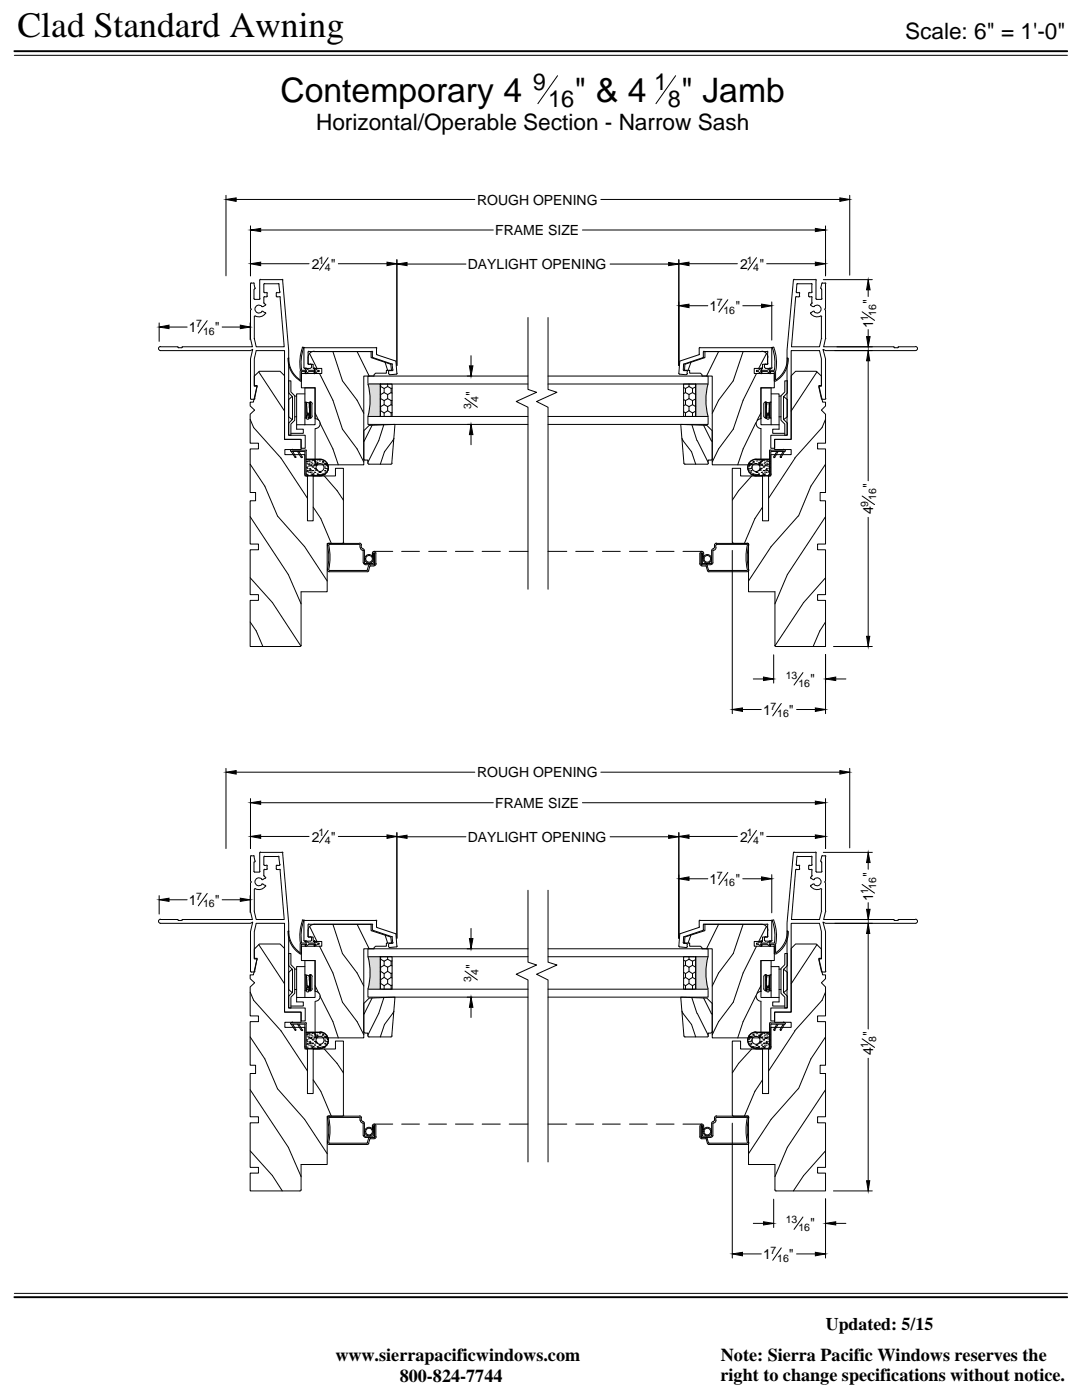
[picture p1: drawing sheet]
<svg xmlns="http://www.w3.org/2000/svg" width="216mm" height="279mm" viewBox="0 0 216 279" stroke-linecap="round" stroke-linejoin="round" font-family="sans-serif">
<!-- layer: DIM -->
<g fill="none" stroke="#000" stroke-width=".2">
<path d="M2.9 11h210.1M111.3 15.1l-4 5.6M134.8 15.1l-3.9 5.6M45.1 39v16M47.1 39.8h47.6M119.9 39.8h47.7M169.6 39v15.9M50 45.1v9.9M52 45.9h46.4M52 52.6h9.7M65.5 51.4l-1.7 2.5M67.5 52.6h9.7"/>
<path d="M79.2 51.8v21.2M81.2 52.7h11.8M116.2 45.9h46.5M121.7 52.7h11.7M135.5 51.8v21.2M137.5 52.6h9.6M145.2 59.8l-1.7 2.5M150.9 51.4l-1.7 2.5M153 52.6h9.7M164.3 55.8h9.8M164.7 45.1v9.9M173.2 57.8v1.4"/>
<path d="M31.8 64.4v3.7M33.7 65.3h3.6M41.3 64l-1.7 2.5M44.3 65.3h3.6M49.9 64.4v3.4M92.8 79.5l2.5 1.8M93.2 75h1M94 71v2M137.5 61h3.7M148.2 61h3.8M154 60.3v7.6M166.6 70h7.5"/>
<path d="M167 69.2h7.1M172 62.2l2.5 1.7M173.2 65.8v1.4M173.2 72v23.9M93.2 84.7h1M94 86.7v2.1M172 99l2.5 1.7M146.1 109.8v32.6M173.2 103.2v23.8M150.3 135.5h2M154.4 130.7v5.6M160.2 134.2l-1.8 2.5"/>
<path d="M164.7 130.6v11.8M166.3 129h7.8M166.8 135.5h2M45.1 153.3v16M47.1 154.1h47.6M50 159.4v9.9M119.9 154.1h47.7M148.2 141.6h3.7M155.9 140.4l-1.7 2.5M158.9 141.6h3.8M164.7 159.4v9.9M169.6 153.3v15.9"/>
<path d="M31.8 178.7v3.7M33.7 179.6h3.6M41.3 178.3l-1.7 2.5M44.3 179.6h3.6M49.9 178.7v3.4M52 160.2h46.4M52 166.9h9.7M65.5 165.7l-1.7 2.5M67.5 166.9h9.7M79.2 166.2v21.1M81.2 167h11.8M116.2 160.2h46.5"/>
<path d="M121.7 167h11.7M135.5 166.2v21.1M137.5 166.9h9.6M137.5 175.4h3.7M145.2 174.1l-1.7 2.5M148.2 175.4h3.8M150.9 165.7l-1.7 2.5M153 166.9h9.7M154 174.6v7.6M164.3 170.1h9.8M172 176.5l2.5 1.7M173.2 172.1v1.4"/>
<path d="M92.8 193.8l2.5 1.8M93.2 189.3h1M93.2 199h1M94 185.3v2M166.6 184.3h7.5M167 183.5h7.1M173.2 180.1v1.4M173.2 186.3v19.1M94 201v2.1M172 207.3l2.5 1.7M173.2 211.2v24.4M146.1 224.1v27"/>
<path d="M154.4 239.3v5.7M164.7 239.3v11.8M166.3 237.7h7.8M2.9 258.1h210.1M148.2 250.2h3.7M150.3 244.2h2M155.9 249l-1.7 2.5M158.9 250.2h3.8M160.2 242.9l-1.8 2.5M166.8 244.2h2"/>
</g>
<g fill="#000" stroke="#000" stroke-width=".2">
<path d="M45.1 39.8l2-.3v.7zM167.6 39.5l2 .3-2 .4zM50 45.9l2-.3v.6zM50 52.6l2-.3v.7zM77.2 52.3l2 .3-2 .4zM79.2 52.7l2-.3v.6zM133.4 52.4l2.1 .3-2.1 .3zM135.5 52.6l2-.3v.7zM162.7 45.6l2 .3-2 .3zM162.7 52.3l2 .3-2 .4zM173.2 55.8l.4 2h-.7zM31.8 65.3l1.9-.4v.7z"/>
<path d="M47.9 64.9l2 .4-2 .3zM93.7 73h.7l-.4 2zM135.5 61l2-.3v.7zM152 60.7l2 .3-2 .4zM173.2 70l.4 2h-.7zM172.9 67.2h.7l-.4 2zM94 84.7l.4 2h-.7zM152.3 135.1l2.1 .4-2.1 .3zM164.7 135.5l2.1-.4v.7zM172.9 127h.7l-.4 2zM45.1 154.1l2-.3v.7zM50 160.2l2-.3v.6z"/>
<path d="M146.1 141.6l2.1-.3v.7zM162.7 141.3l2 .3-2 .4zM162.7 159.9l2 .3-2 .3zM167.6 153.8l2 .3-2 .4zM31.8 179.6l1.9-.3v.6zM47.9 179.3l2 .3-2 .3zM50 166.9l2-.3v.7zM77.2 166.6l2 .3-2 .4zM79.2 167l2-.3v.6zM133.4 166.7l2.1 .3-2.1 .3zM135.5 166.9l2-.3v.7zM135.5 175.4l2-.4v.7z"/>
<path d="M152 175l2 .4-2 .3zM162.7 166.6l2 .3-2 .4zM173.2 170.1l.4 2h-.7zM93.7 187.3h.7l-.4 2zM173.2 184.3l.4 2h-.7zM172.9 181.5h.7l-.4 2zM94 199l.4 2h-.7zM172.9 235.6h.7l-.4 2.1zM146.1 250.2l2.1-.3v.7zM152.3 243.8l2.1 .4-2.1 .3zM162.7 249.9l2 .3-2 .4zM164.7 244.2l2.1-.4v.7z"/>
</g>
<!-- layer: PRODUCTS -->
<g fill="none" stroke="#000" stroke-width=".2">
<path d="M50.1 56.5h.5M50.1 56.4l-.1 .2v4.9l.2 .2-.2 .2v5.7M50.6 56.4l.1 .2M50.7 56.6l.2 .9M50.7 57.7v1.9l.1 .1M50.8 59.7h.9M50.9 57.5l-.1 .2M51.9 59.6l-.2 .1M52 55.8h4.3M52 55.7l-.2 .2v3.7M52.6 56.8v1.5l.2 .1M52.6 59.4v1"/>
<path d="M52.8 58.4h.4M52.8 56.6h2.7M52.8 56.6l-.2 .1M52.8 59.2l-.2 .1M53.2 58.3l.1 .2M53.3 58.5v.6M53.3 59.1l-.1 .1h-.4M55.1 58.5v.6M55.1 59.1l.2 .1h.5M55.3 58.3l-.2 .2M55.5 56.6l.2 .1M55.6 56.7l.2 1.6"/>
<path d="M55.8 59.2l.1 .1M55.9 58.2l-.1 .2h-.5M55.9 59.4l.8 9.8h-5.6l-.4-1.6M56.3 55.7l.2 .2M56.4 55.9l1.2 14v17h3.3v2.6h-.8v-1.8h-3.3v-17.7h-5.7l-.4 1.6v5.5h.4M158.3 55.9l-1.3 14v17h-3.2v2.6h.8v-1.8h3.3v-17.7h5.6l.4 1.6v5.5h-.4M158.4 55.8h4.3M158.5 55.7l-.2 .2M158.8 59.4l-.9 9.8h5.6l.4-1.6v-4.4M158.9 59.2h.5M158.9 58.2l.1 .2h.4M158.9 59.2l-.1 .1"/>
<path d="M159.1 56.6h2.8M159.2 56.6l-.2 .1-.1 1.6M159.4 58.3l.2 .2M159.5 58.5v.6M159.6 59.1l-.2 .1M161.4 59.1l.1 .1M161.4 58.5v.6M161.5 59.2h.4M161.5 58.4h.4M161.5 58.3l-.1 .2M161.9 56.6l.2 .1M161.9 59.2l.2 .1"/>
<path d="M162 56.8v1.5M162 59.4v1M162.1 58.3l-.2 .1M162.7 55.7l.2 .2M162.8 55.9v3.7l.2 .1h.8M163.8 57.5l.1 .2M163.9 57.7l.1 1.9M164 56.6l-.2 .9M164 59.6l-.1 .1M164.1 56.5h.5M164.1 56.4l-.1 .2M164.6 56.4l.2 .2"/>
<path d="M164.7 56.6v4.9l-.2 .2 .2 .2v5.7l-.4 1.6 14.1 .1M32 69.2l3.5 .1M32 69.1a.41 .41 0 0 0-.4 .5 .41 .41 0 0 0 .4 .4h18l.4-.3-.4 1.9v8M35.5 69.2l.2 .2M36.4 69.2l-.2 .2h-.6M50 67.5v.1M50 79.5l.1 .2M50 67.6l.4 1.6-14.1 .1M50.1 79.7h.6M50.7 63.2v4.4M50.7 67.5v.1M50.9 79.6l-.2 .1"/>
<path d="M51 63.1l-.3 .1M51.2 77l.1 .2M51.3 77.3l-.5 2.3M51.6 74.2l5.2 7.8M52.2 61.1l.3 .1M52.3 61.2a.79 .79 0 0 0-1.2-.1 .79 .79 0 0 0 0 1.2 .79 .79 0 0 0 1.2-.1M52.5 62.2l.4 .2M52.5 62.1l-.3 .1M52.6 60.4l.3 .4M52.9 61l-.4 .2M52.9 62.6a1.56 1.56 0 0 1-1.9 .5M53 62.4v.2"/>
<path d="M53 60.7v.2M57.6 76h.4v2.2l.8 .8v4.9l-.8 .7v2.3h-.4v-2.5l.8-.7v-4.5l-.8-.8zM57.6 71.5a5.2 5.2 0 0 0 2.3 4.3v-1.8M57.7 71.5l-.2-.1a4.9 4.9 0 0 0 2.5 4.6M58.3 79.1l-.7 .6v3.5l.7 .5M58.8 79.1h.4M60.1 73.9h1.1l-.4-.3 .2-.2 .6 .5h1.3l-.3-.3 .1-.2 .6 .5h.4v.3h-.4l-.6 .4-.1-.2 .3-.2h-1.3l-.6 .4-.2-.2 .4-.2h-1.1v1.9h-.2M60.3 69.3h.2l.1 .1M60.4 69.3l-.5 2-.1 1.3 .2 1.4M60.6 69.4l-.5 2.5 .1 1.9M60.6 69.5v3.9l.2 .1M60.8 69.4h14.2"/>
<path d="M60.8 73.5h1.1M60.8 69.3l-.2 .2M60.8 78.6h-1.6v7.1h1.3v.8h-2.5M60.8 77.4h2.1v7.4h-2.1zM61.5 72.5l.1 .2M61.5 71.4v1.3h1v.8h1.7v1h-4.1v2.9h2.8v6.2M61.5 70.3v2.3M61.6 70.2h12.6M61.6 72.7h.3M61.6 70.1l-.1 .2M61.8 70.6l1.5 2.9M62 72.6l.2 .3v.4"/>
<path d="M62.2 73.2l-.2 .3M62.7 70.2h11.3v1.2l4 1.3 .1 1.2h-1v.6h-2.2l-.3 .3v.2h-2v17.8h-9.3M62.7 70.1a1.24 1.24 0 0 0-1.2 1.2M63.8 74.5l2.6 5.4 1.9 5.8 3 3.9 1.3 2.6M66.4 70.2l1.9 5.8 3 3.9 1.3 2.6M71.3 70.2l2.4 4.8M74.2 70.1l.2 .2M74.3 71.2l.1 .2M74.3 70.3v.9M74.4 71.4l3.8 1.2M75 69.3l.2 .2M75.1 70.6l.1 .2"/>
<path d="M75.1 69.5v1.2M75.2 70.8l3.8 1.3 .2 2.4M75.9 76.6h2.3v6.5h-2.3zM75.9 78.7h.1M76 76.6v.5M76 78.7v.9M76 77.1l-.1 .1M76 79.6h-.1M76 77.1l.7 .4M76 79.6l.7 .3M76.7 77.5v.9M76.7 79.9v.9"/>
<path d="M76.7 78.4l-.7 .3M76.7 78.4l.7 .3M76.8 72.3l.6 1.6M77.4 76.6v.5M77.4 78.7v.9M77.4 77.1l-.7 .4M77.4 79.6l-.7 .3M77.4 77.1l.6 .4M77.4 79.6l.6 .3M77.5 74.2l.1 .4 .2 .1M77.7 74h.5M77.7 73.9l-.2 .2"/>
<path d="M78 77.5v.9M78 79.9v.9M78 78.4l-.6 .3M78 78.4l.2 .1M78.2 72.6l.1 .1M78.2 77.5h-.2M78.2 79.9h-.2M78.2 72.7l.2 1.1M78.4 73.8l-.1 .2M79.3 74.5l-.2 .2-1.4 .1M105.4 75h-32v1.6h32M105.4 63.4v14.3l1.7 .6-4.1 1.8 2.4 1.2v36.3"/>
<path d="M109.4 75h31.9v1.6h-31.9M109.4 63.4v14.3l1.7 .6-4 1.8 2.3 1.2v36.3M135.5 74.5l.1 .2 1.3 .1M136.4 76.6h2.4v6.5h-2.4zM136.4 72.7l-.1 1.2 .6 .1M136.4 77.3l.4 .2M136.4 79.7l.4 .2M136.5 72.6l-.1 .1M136.8 77.5v.9M136.8 79.9v.9M136.8 78.4l-.4 .1M136.8 78.4l.7 .3"/>
<path d="M137 73.9l.2 .2M137.1 74.2v.3M137.2 74.5l-.3 .2M137.5 76.6v.5M137.5 78.7v.9M137.5 77.1l-.7 .4M137.5 79.6l-.7 .3M137.5 77.1l.7 .4M137.5 79.6l.7 .3M137.9 72.3l-.6 1.6M138.2 77.5v.9M138.2 79.9v.9"/>
<path d="M138.2 78.4l-.7 .3M138.2 78.4l.6 .3M138.8 77.2l-.6 .3M138.8 79.6l-.6 .3M139.5 69.5v1.2M139.6 70.6l-.1 .2-3.9 1.3-.1 2.4M139.6 69.4h14.3M139.7 69.3l-.2 .2M140.3 71.4l-3.8 1.2M140.3 70.3v.9M140.4 71.2l-.1 .2M140.5 70.2h12.5"/>
<path d="M140.5 70.1l-.2 .2M143.4 70.2l-2.4 4.8M148.3 70.2l-2 5.8-2.9 3.9-1.3 2.6M150.9 74.5l-2.6 5.4-2 5.8-2.9 3.9-1.3 2.6M151.8 77.4h2.1v7.4h-2.1zM152 70.2h-11.3v1.2l-4 1.3-.1 1.2h1v.6h2.2l.3 .3v.2h2v17.8h9.3l.2-.1 .2-.3M152 70.1a1.24 1.24 0 0 1 1.2 1.2M152.5 73.2l.3 .3M152.7 72.7h.3M152.7 73.5h1.2M152.8 72.6l-.3 .3v.4M152.9 70.6l-1.5 2.9"/>
<path d="M153.1 70.1l.1 .2M153.2 71.4v1.3h-1v.8h-1.7v1h4v2.9h-2.7v6.2a.98 .98 0 0 0-.9 1 .98 .98 0 0 0 1 .9M153.2 70.3v2.3M153.2 72.5l-.1 .2M153.9 78.6h1.6v7.1h-1.3v.8h2.4M153.9 69.3l.2 .2M154 69.5v3.9M154.1 73.4l-.2 .1M154.1 69.4l.5 1.9-.1 2.5M154.1 69.4l.2-.1a8.2 8.2 0 0 1 .5 4.7M154.5 73.9h-1l.3-.3-.1-.2-.6 .5h-1.3l.3-.3-.2-.2-.6 .5h-.4v.3h.4l.6 .4 .2-.2-.3-.2h1.3l.6 .4 .1-.2-.3-.2h1v1.9h.3M154.8 74v1.8"/>
<path d="M155.5 79.1h.3M156.3 79.1l.8 .6v3.5l-.8 .5M156.6 76h.5v2.4l-.8 .8v4.5l.8 .7v2.5h-.5v-2.3l-.8-.7v-4.9l.8-.8zM157.1 71.5h.1M157.1 71.5a5.2 5.2 0 0 1-2.3 4.3M157.3 71.5a5.1 5.1 0 0 1-2.5 4.5M161.8 60.7v.2M161.8 62.6a1.56 1.56 0 0 0 1.9 .5M161.8 61l.4 .2M161.8 62.4v.2M162.1 60.4l-.3 .4M162.2 62.2l-.4 .2"/>
<path d="M162.2 62.1l.3 .1M162.4 61.2a.79 .79 0 0 1 1.2-.1 .79 .79 0 0 1 0 1.2 .79 .79 0 0 1-1.2-.1M162.5 61.1l-.3 .1M163 74.2l-5.1 7.8M163.4 77.3l.5 2.3 .2 .1M163.6 77l-.2 .2M163.7 63.1l.3 .1M164 67.5v.1M164.8 67.5v.1M164.8 79.5l-.2 .2h-.6M178.4 69.2l.1 .2M179.3 69.2l-.2 .2h-.6"/>
<path d="M182.6 69.2l-3.4 .1M182.6 70h-17.9l-.5-.3 .5 1.9v8M182.7 69.1a.41 .41 0 0 1 .4 .5 .41 .41 0 0 1-.4 .4M49.9 83.7l.7 1.6 5.5 6.1 5.2 8M49.9 92.6l2.9 4.4 2.6 6 5.4 6.1 4.5 6.8M58 89.9l.1 .2M58.4 90.1l.6 1.1M58.8 83.2h.4M58.9 91.3h.1M59 91.2v.1M59.2 84.8h1.6M59.4 90.1l.7 1.2"/>
<path d="M59.6 90.1l.7 1.1M60.2 91.3v.1M60.3 91.2l-.1 .1M60.7 90.1h-2.6l.8 1.2M60.7 90l.2 .2M60.8 94.6l.1 .2 .4 .2M60.8 80.3h.2v3.1h-.2M60.8 90.2v4.4M61 89.8h-2.6v-.1l-.4 .3M61 89.8l.2 .1M61.1 80.3l.1 .1M61.1 90v4.5l.1 .2 .3 .2"/>
<path d="M61.1 91.6h2.7M61.1 91.7h2.7M61.1 80.4v2.9M61.2 94h.1M61.2 92.1h.1M61.2 93.3h.1M61.2 80.8v-.4h.4l.1 .2 .1 1.8h-.5l-.1-1.8v.2M61.2 82.9v.5M61.2 83.3l-.1 .1M61.2 93.2h.1M61.2 92.4h.1M61.2 95h2.6"/>
<path d="M61.3 94.7h.1M61.3 93.9h.1M61.3 91.8h.1M61.3 93.5h.1M61.3 92.1h.1M61.3 94h.1M61.3 82.5v.4h.2v-.4M61.4 82.8l-.2 .2M61.4 92.6h.1M61.5 92h.1M61.5 94.2h.1M61.5 94.9h2.3"/>
<path d="M61.5 93h.1M61.6 82.8l.2 .2M61.6 92.8h.1M61.7 92h.1M61.7 93.8h.1M61.7 92.4h.1M61.7 82.9v.5M61.7 92.8h.1M61.7 93.6h.1M61.7 93.9h.1M61.7 80.4v1M61.7 82.5v.8"/>
<path d="M61.8 94.3h.1M61.8 93.5h.1M61.8 83.3l.1 .1M61.8 80.6v.1M61.9 94h.1M61.9 93h.1M61.9 80.3h.1M61.9 83.4h.1M61.9 80.3v3.1zM61.9 80.3l-.1 .1M61.9 80.2h.2l.2 .4M61.9 93.7h.1"/>
<path d="M62 93h.1M62 94.6h.1M62 92.3h.1M62 92.8h.1M62.1 94.2h.1M62.1 92.8h.1M62.2 93.9h.1M62.2 93.1h.1M62.2 92.4h.1M62.2 94.9h.1M62.2 91.9h.1M62.2 94.7h.1"/>
<path d="M62.2 80.6v2.5M62.3 94.7h.1M62.3 93.9h.1M62.3 83l-.2 .4h-.2M62.4 93.2h.1M62.4 93.9h.1M62.4 94.5h.1M62.4 91.8h.1M62.5 91.8h.1M62.5 94.6h.1M62.5 93.2h.1M62.6 94.9h.1"/>
<path d="M62.6 92.9h.1M62.6 91.9h.1M62.6 92.6h.1M62.7 94.2h.1M62.7 93.5h.1M62.7 92.8h.1M62.7 92.1h.1M62.7 94.9h.1M62.7 91.9h.1M62.8 94.3h.1M62.8 92.8h.1M62.8 93.5h.1"/>
<path d="M62.9 92.8h.1M62.9 93.5h.1M62.9 92.1h.1M62.9 82.4l.7 1.5M62.9 92.1l.3 .7M62.9 85.6v6.8M62.9 92.4v.2l.4 .2M62.9 83.6a.98 .98 0 0 1 1 .9 .98 .98 0 0 1-1 1M62.9 93.8h.1M62.9 93.6h.1M63.1 92.8h.1M63.1 93.7h.1"/>
<path d="M63.2 92.4h.1M63.3 92.4h.1M63.3 91.8h.1M63.3 94.6h.1M63.3 92.3h.1M63.3 93.9h.1M63.3 92.5h.1M63.3 94.8h.1M63.4 94.7h.1M63.6 94.7h.1M63.6 91.8h.1M63.6 94.2h.1"/>
<path d="M63.7 91.8h.1M63.7 94.3h.1M63.8 92h.1M63.8 94.3h.1M63.8 94.7h.1M63.8 84.4l2.6 5.2 1.1 3.2M63.9 91.6a1.68 1.68 0 0 1 1.6 1.7 1.68 1.68 0 0 1-1.6 1.7M63.9 91.7a1.62 1.62 0 0 1 1.6 1.6 1.62 1.62 0 0 1-1.6 1.6M63.9 94.2h.1M64 91.8h.1M64.1 94.7h.1M64.3 92.4h.1"/>
<path d="M64.3 94.6h.1M64.3 94.7h.1M64.3 92.1h.1M64.4 92.1h.1M64.5 94.6h.1M64.5 92.3h.1M64.7 94.6h.1M64.7 92.6h.1M64.7 94.7h.1M64.7 95l2.6 2.9 1.2 1.9M64.8 93.2h.1M64.8 93.9h.1"/>
<path d="M64.8 92.5h.1M64.8 94.2h.1M64.8 93.5h.1M64.8 92.7h.1M64.8 94h.1M65 92.6h.1M65 93.5h.1M65.1 94.2h.1M65.2 92.5h.1M65.2 92.8h.1M65.2 92.9h.1M65.3 93.1h.1"/>
<path d="M65.3 93.8h.1M65.3 93.5h.1M65.3 93.6h.1M72.6 91.6l.2 .2M72.6 91.6v-5.6l1.1-1.1 5.1-.2-.6 7.7M72.8 91.8h.6v.6l.2 .2M73.4 83.1a12.1 12.1 0 0 0 0-6.5h2.5v6.5h-2.5M73.6 92.6h4.4M74.2 84.9l-1.6 3.2M75.9 81.1h.1M76 81.1v.9M76 82h-.1"/>
<path d="M76 82l.7 .4M76.6 84.8l-1 3.1-2.2 4.4M76.7 82.4v.7M76.7 80.8l-.7 .3M76.7 80.8l.7 .3M77.4 81.1v.9M77.4 82l-.7 .4M77.4 82l.6 .4M78 82.4v.7M78 80.8l-.6 .3M78 80.8l.2 .1M78.2 92.4l-.2 .2"/>
<path d="M78.2 82.3l-.2 .1M78.6 87.5l-1.9 2.7-.8 2.4M105.4 83.1h-32v1.6h32M109.4 83.1h31.9v1.6h-31.9M136.1 87.5l.2 .4 1.7 2.3 .8 2.4M136.4 82.2l.4 .2M136.8 82.4v.7M136.8 80.8l-.4 .2M136.8 80.8l.7 .3M137.5 81.1v.9M137.5 82l-.7 .4M137.5 82l.7 .4"/>
<path d="M138.1 84.8l1 3.1M138.2 82.4v.7M138.2 80.8l-.7 .3M138.2 80.8l.6 .3M138.8 82l-.6 .4M139.1 87.9l2.2 4.4M140.4 84.9l1.7 3.2M141.3 83.1a12.1 12.1 0 0 1 0-6.5h-2.5v6.5h2.5M141.9 91.8h-.6v.6M142.1 91.6v-5.6l-1.1-1.1-5.2-.2 .7 7.9h4.6l.3-.2M142.1 91.6l-.2 .2M149.3 93.6h.1"/>
<path d="M149.4 93.8h.1M149.4 93.1h.1M149.4 93.5h.1M149.4 92.9h.1M149.5 92.5h.1M149.5 92.8h.1M149.6 94.2h.1M149.6 92.6h.1M149.7 93.5h.1M149.7 92.6h.1M149.8 94.2h.1M149.8 93.5h.1"/>
<path d="M149.8 94h.1M149.9 92.7h.1M149.9 93.9h.1M149.9 92.5h.1M149.9 93.2h.1M150 94.6h.1M150 92.6h.1M150 95l-2.6 2.9-1.3 1.9M150.1 94.7h.1M150.2 94.6h.1M150.2 92.3h.1M150.2 92.1h.1"/>
<path d="M150.3 94.6h.1M150.3 94.7h.1M150.3 92.1h.1M150.4 92.4h.1M150.6 94.7h.1M150.6 91.8h.1M150.8 94.2h.1M150.8 91.6h2.8M150.8 91.7h2.8M150.8 94.9h2.4M150.8 84.4l-2.5 5.2-1.1 3.2M150.9 91.6a1.68 1.68 0 0 0-1.7 1.7 1.68 1.68 0 0 0 1.7 1.7"/>
<path d="M150.9 91.7a1.62 1.62 0 0 0-1.7 1.6 1.62 1.62 0 0 0 1.7 1.6M150.9 94.3h.1M150.9 94.7h.1M150.9 92h.1M151 91.8h.1M151 94.3h.1M151.1 94.7h.1M151.1 91.8h.1M151.1 94.2h.1M151.3 94.7h.1M151.3 94.6h.1M151.4 92.4h.1"/>
<path d="M151.4 94.8h.1M151.4 91.8h.1M151.4 94.6h.1M151.4 92.3h.1M151.4 93.9h.1M151.4 92.5h.1M151.5 92.4h.1M151.6 92.8h.1M151.6 93.7h.1M151.7 93.8h.1M151.7 93.6h.1M151.8 92.8h.1"/>
<path d="M151.8 93.5h.1M151.8 92.1h.1M151.8 82.4l-.7 1.5M151.8 92.1l-.3 .7M151.8 85.6v6.8M151.9 94.3h.1M151.9 93.5h.1M151.9 92.8h.1M151.9 94.9h.1M152 92.1h.1M152 91.9h.1M152 94.2h.1"/>
<path d="M152 92.6h.1M152.1 94.9h.1M152.1 92.9h.1M152.2 91.9h.1M152.2 94.6h.1M152.2 91.8h.1M152.2 94.5h.1M152.2 93.2h.1M152.3 93.9h.1M152.3 94.7h.1M152.3 93.2h.1M152.4 83l.2 .4h.2"/>
<path d="M152.4 93.9h.1M152.4 93.1h.1M152.4 94.9h.1M152.5 92.4h.1M152.5 93.9h.1M152.5 91.9h.1M152.5 94.7h.1M152.5 94.2h.1M152.6 93h.1M152.6 94.6h.1M152.6 92.3h.1M152.6 92.8h.1"/>
<path d="M152.7 92.8h.1M152.8 94h.1M152.8 93.7h.1M152.8 80.3l.1 3.1zM152.8 80.2h-.2l-.2 .4v2.5M152.9 94.3h.1M152.9 93h.1M152.9 80.3l.1 .1M152.9 93.5h.1M152.9 92.8h.1M152.9 92h.1M152.9 93.6h.1"/>
<path d="M152.9 80.4v1M152.9 82.5v.8M153 92h.1M153 93.9h.1M153 92.4h.1M153 82.9v.5M153 80.6v.1M153 83.3l-.1 .1M153 93.8h.1M153.1 92.8h.1M153.2 93h.1M153.2 92h.1"/>
<path d="M153.2 82.8l-.2 .2M153.2 94.2h.1M153.2 92.6h.1M153.3 94h.1M153.4 94.7h.1M153.4 93.5h.1M153.4 92.1h.1M153.4 82.5v.4h-.2v-.4M153.4 82.8l.2 .2M153.4 93.9h.1M153.4 93.2h.1M153.4 91.8h.1"/>
<path d="M153.5 92.4h.1M153.5 94h.1M153.5 92.1h.1M153.5 80.6l-.1 1.8h-.5l.1-2h.4l.1 .4M153.5 82.9v.5M153.6 93.3h.1M153.6 80.4v2.9M153.6 90v4.5M153.6 94.5l-.2 .4h-.2M153.6 83.3l.1 .1M153.6 80.6l-.1 .2M153.7 89.8h2.6v-.1l.4 .3"/>
<path d="M153.7 80.3v3.1h.2M153.7 80.3h.2M153.7 80.3l-.1 .1M153.7 89.8l-.1 .1M153.8 90.2v4.4M153.9 84.8h1.6M153.9 94.6l-.1 .2-.3 .2h-2.7M153.9 90.1h2.6l-.7 1.2M154 90l-.2 .2M154.4 91.3v.1M154.5 91.2l.1 .1M155 90.1l-.6 1.1"/>
<path d="M155.3 90.1l-.7 1.2M155.5 83.2h.3M155.7 91.3h.1M155.7 91.2l.2 .1M156.3 90.1l-.7 1.1M156.7 89.9l-.1 .2M158.6 91.4l-5.2 8M164.7 83.7l-.7 1.6-5.4 6.1M164.7 92.6l-2.9 4.4-2.5 6M49.9 103.1l7.6 11.6 2.6 5.8M49.9 115.3l4.5 5 5.6 8.6M62.5 101.2l1.5 2.3 2.1 5"/>
<path d="M65.4 113.7v.3l.3 .1M65.6 108.8l.3 2.1-.3 2.8M65.6 113.7l.1 .1h7.5l.1-.1M65.7 108.5h6M65.7 114.1h7.6M65.7 108.4l-.3 .2a12.4 12.4 0 0 1-.1 5M68.3 108.5h-3v9.6h-5.2v10.7M68.5 108.2v-14.7h-1.6v1.5h-4.4v8.9h-1.2v-8.9h-.5v-4.3h-4v-1h3.3v-2h-3.3v-12.7l-.9-.9h-4.1l-1.1 .9v2h.6l-.7 3.3h-.7v.7l.9 .8-.9 .9v5.7h1.7v1.2h-1.7v8.7h1.1v1.6h-1.1v8.7h1.7v1.1h-1.7v9h1.7v1.1h-1.7v9.2h9.9M68.6 108.2l-.2 .2M71.7 108.6h-5.9l-.2 .2M71.7 108.4h.2l.2 .4M71.7 108.6l.2 .2"/>
<path d="M71.8 108.8v.4M71.9 109.2l.1 .3 .4 .3M72.1 108.8v.5M72.1 109.2l.3 .3M72.4 109.5l.2 .2 .1 .2M72.4 109.8l.1 .1M72.5 109.9v2.4M72.5 112.3l.1 .2 .3 .1M72.7 110v2.5h1.8v-2h.2v2.1v-2.2M73.5 112.9l-.2 .8M73.6 113.9l-.3 .2M73.8 113l-.3 .9"/>
<path d="M73.8 112.6l-.2 .2M73.9 113h.7M74 112.9l-.2 .1M74.3 110.4v.8h.2v-.8M74.3 110.4a.35 .35 0 0 1 .4-.4 .35 .35 0 0 1 .3 .4M74.6 110.4l.1-.1v.1M74.6 110h3.8M74.7 112.6l.1-.1-.2 .2h-1.8M75 110.4v2.1M75.1 112.5l-.2 .3-.2 .1M80.1 110h3.6M85.5 110h3.6"/>
<path d="M90.9 110h3.5M96.2 110h3.6M101.6 110h3.8M109.4 110h3.7M114.9 110h3.5M120.2 110h3.6M125.6 110h3.6M130.9 110h3.6M136.3 110h3.7M139.6 112.5l.1 .2 .4 .2M139.6 110.4v2.1M139.9 112.6l.2 .1"/>
<path d="M140 112.5l.1 .1M140 112.7h1.9M140 113h.8M140.2 110.4l-.1-.1-.1 .1M140.2 110.4v.8h.2v-.8M140.4 110.4a.35 .35 0 0 0-.3-.4 .35 .35 0 0 0-.4 .4M140.8 112.9l.2 .1M140.9 112.6l.3 .2M140.9 113l.3 .9M141.1 112.9l.4 .9M141.2 113.9l.3 .2M141.4 114.1h7.6"/>
<path d="M141.5 113.8h7.5M142 110v2.5h-1.8v-2h-.3v2.1v-2.2M142.2 112.3l-.1 .2-.2 .1M142.3 109.5l-.2 .2-.1 .2M142.3 109.8l-.1 2.5M142.6 109.2l-.3 .3M142.6 108.8v.5M142.8 108.8v.4M142.9 109.2l-.1 .3-.5 .3M142.9 108.6h6.1M142.9 108.5h6.1M143 108.4h-.2l-.2 .4"/>
<path d="M143 108.6l-.1 .2M146.1 108.2v-14.7h1.7v1.5h4.4v8.9h1.2v-8.9h.4v-4.3h4.1v-1h-3.3v-2h3.3v-12.7l.9-.9h4.1l1 .9v2h-.5l.8 3.3h.5v.7l-.8 .8 .8 .9v5.7h-1.6v1.2h1.6v8.7h-1.1v1.6h1.1v8.7h-1.6v1.1h1.6v9h-1.6v1.1h1.6v9.2h-9.8l-.3-.2M146.1 108.2l.2 .2M146.3 108.5h3.1v9.6h5.2v10.7M149 108.6l.2 .2M149 108.4l.3 .1 .1 .3M149.1 108.8l-.2 2.8 .2 2.1M149.2 113.7l-.2 .1M149.4 108.8l-.3 2.8 .3 2M149.4 113.7l-.1 .3-.3 .1M152.2 101.2l-1.6 2.3-2.1 5M159.3 103l-5.4 6.1-4.5 6.8"/>
<path d="M164.7 103.1l-7.6 11.6-2.5 5.8M164.7 115.3l-4.4 5-5.7 8.6M49.9 124.1l1.2 1.8 1.4 3.1M60.1 128.8l-.2 .2M164.7 124.1l-1.1 1.8-1.4 3.1M50 170.9v4.9l.2 .2-.2 .2v5.6M50.1 170.8h.5M50.1 170.7l-.1 .2M50.6 170.7l.1 .2M50.7 170.9l.2 .9M50.7 177.5v4.3M50.7 172v1.9l.1 .1"/>
<path d="M50.8 174h.9M50.9 171.8l-.1 .2M51 177.4l-.3 .1M51.8 170.2v3.7M51.9 173.9l-.2 .1M52 170.1h4.3M52 170l-.2 .2M52.2 175.5h.3M52.2 176.5l.3-.1 .5 .3v.2M52.3 175.5a.79 .79 0 0 0-1.2-.1 .79 .79 0 0 0 0 1.2 .79 .79 0 0 0 1.2-.1M52.6 172.6l.2 .1M52.6 174.7l.3 .4"/>
<path d="M52.8 172.7h.4M52.8 170.9h2.7M52.8 170.9l-.2 .1v1.6M52.8 173.5l-.2 .1v1.1M52.9 175.3l-.4 .2M52.9 176.9a1.56 1.56 0 0 1-1.9 .5M53 175.1v.2M53.2 172.6l.1 .2M53.3 172.8v.6M53.3 173.4l-.1 .1h-.4M55.1 172.8l.1 .7h.6M55.3 172.6l-.2 .2"/>
<path d="M55.5 170.9l.2 .1M55.6 171.1l.2 1.5M55.8 173.5l.1 .1M55.9 172.5l-.1 .2h-.5M55.9 173.7l.8 9.8h-5.6l-.4-1.6M56.3 170l.2 .2M56.4 170.2l1.2 14v17h3.3v2.6h-.8v-1.8h-3.3v-17.7h-5.7l-.4 1.6v5.5h.4M105.4 177.7v14.3l1.7 .6-4.1 1.8 2.4 1.2v36.3M109.4 177.7v14.3l1.7 .6-4 1.8 2.3 1.2v36.3M158.3 170.2l-1.3 14v17h-3.2v2.6h.8v-1.8h3.3v-17.7h5.6l.4 1.6v5.5h-.4M158.4 170.1h4.3M158.5 170l-.2 .2"/>
<path d="M158.8 173.7l-.9 9.8h5.6l.4-1.6M158.9 173.5h.5M158.9 172.5l.1 .2h.4M158.9 173.5l-.1 .1M159 171.1l-.1 1.5M159.1 170.9h2.8M159.2 170.9l-.2 .1M159.4 172.6l.2 .2M159.5 172.8v.6M159.6 173.4l-.2 .1M161.4 172.8v.6l.1 .1M161.5 173.5h.4"/>
<path d="M161.5 172.7h.4M161.5 172.6l-.1 .2M161.8 175.1v.2M161.8 175.3l.4 .2M161.9 170.9l.2 .1M161.9 173.5l.2 .1M162 171.1v1.5M162 173.7v1M162.1 172.6l-.2 .1M162.1 174.7l-.3 .4M162.2 176.5l-.4 .2a1.31 1.31 0 0 0 1.9 .7M162.2 176.4l.3 .1"/>
<path d="M162.4 175.5a.79 .79 0 0 1 1.2-.1 .79 .79 0 0 1 0 1.2 .79 .79 0 0 1-1.2-.1M162.5 175.5h-.3M162.7 170l.2 .2M162.8 170.2v3.7l.2 .1h.8M163.7 177.4l.3 .1M163.9 177.5v4.4M164 170.9l-.2 .9 .2 .2v1.9M164 173.9l-.1 .1M164.1 170.8h.5M164.1 170.7l-.1 .2M164.6 170.7l.2 .2M164.7 170.9v4.9l-.2 .2 .2 .2v5.7"/>
<path d="M32 183.5l3.5 .1M32 183.4a.41 .41 0 0 0-.4 .5 .41 .41 0 0 0 .4 .4h18l.4-.3-.4 1.9v8l.1 .1M35.5 183.5l.2 .2M36.4 183.5l-.2 .2h-.6M49.9 198l.7 1.6 5.5 6.1 5.2 8M50 181.9l.4 1.6-14.1 .1M50.1 194h.6M50.9 193.9l-.2 .1M51.2 191.3l.1 .2M51.3 191.6l-.5 2.3M51.6 188.5l5.2 7.8M57.6 190.3h.4v2.2l.8 .8v4.9l-.8 .8v2.2h-.4v-2.4l.8-.8v-4.5l-.8-.8z"/>
<path d="M57.6 185.8a5.2 5.2 0 0 0 2.3 4.3v-1.8M57.7 185.8h-.2a4.9 4.9 0 0 0 2.5 4.6M58.3 193.4l-.7 .6v3.5l.7 .6M58.8 197.5h.4M58.8 193.4h.4M59.2 199.1h1.6M60.1 188.2h1.1l-.4-.3 .2-.2 .6 .5h1.3l-.3-.3 .1-.2 .6 .5h.4v.3h-.4l-.6 .4-.1-.2 .3-.2h-1.3l-.6 .4-.2-.2 .4-.2h-1.1v1.9h-.2M60.3 183.6h.2l.1 .1M60.4 183.7l-.5 1.9-.1 1.4 .2 1.3M60.6 183.8l-.5 2.5 .1 1.9M60.6 183.8v3.9M60.6 187.7l.2 .1"/>
<path d="M60.8 183.7h14.2M60.8 187.8h1.1M60.8 183.6l-.2 .2M60.8 192.9h-1.6v7.1h1.3v.8h-2.5M60.8 194.6h.2v3.1h-.2M60.8 191.7h2.1v7.4h-2.1zM61.1 194.6l.1 .1M61.1 194.7v2.9M61.2 194.9v.2M61.2 194.9l.2-.3 .3 .3M61.2 197.2v.5M61.2 197.6l-.1 .1"/>
<path d="M61.3 196.8v.4h.2v-.4M61.4 197.1l-.2 .2M61.5 186.8l.1 .2M61.6 197.1l.2 .2M61.6 184.5h12.6M61.6 187h.3M61.6 184.4l-.1 .2v2.3M61.7 197.2v.5M61.7 194.9l.1 1.8-.3 .1-.2-.1-.1-1.8M61.7 194.7v1M61.7 196.8v.8M61.8 184.9l1.5 3"/>
<path d="M61.8 197.6l.1 .1M61.8 194.9v.1M61.9 194.6h.1M61.9 197.7h.1M61.9 194.6v3.1zM61.9 194.6l-.1 .1M61.9 194.5h.2l.2 .4M62 186.9l.2 .3v.4l-.2 .2M62.2 194.9v2.5M62.3 197.3l-.2 .4h-.2M62.9 197.9v-6.2h-2.8v-2.9h4.1v-.9h-1.7v-.9h-1v-1.3a1.24 1.24 0 0 1 1.2-1.2h11.3v1.2l4 1.3 .1 1.2h-1v.6h-2.2l-.3 .4v.1h-2v17.8h-9.3M62.9 199.9v6.8v.2l.4 .2"/>
<path d="M62.9 196.7l.7 1.5M62.9 197.9a.98 .98 0 0 1 1 .9 .98 .98 0 0 1-1 1M63.8 188.8l2.6 5.4 1.9 5.8 3 3.9 1.3 2.6M63.8 198.7l2.6 5.2 1.1 3.2M66.4 184.5l1.9 5.8 3 3.9 1.3 2.6M71.3 184.5l2.4 4.8M73.4 190.9a12.3 12.3 0 0 1 0 6.5h2.5v-6.5h-2.5M74.2 184.4l.2 .2M74.2 199.2l-1.6 3.2M74.3 184.6l.1 1.1 3.8 1.2M75 183.6l.2 .2M75.1 184.9l.1 .2"/>
<path d="M75.1 183.8v1.2M75.2 185.1l3.8 1.3 .2 2.4M75.9 190.9h2.3v6.5h-2.3zM75.9 193h.1M75.9 195.4l.1 .1M76 190.9v.5M76 193v.9M76 195.5v.8M76 191.4l-.1 .1M76 193.9h-.1M76 196.3h-.1M76 191.4l.7 .4"/>
<path d="M76 193.9l.7 .4M76 196.3l.7 .4M76.6 199.1l-1 3.1-2.2 4.4M76.7 191.8v.9M76.7 194.3v.8M76.7 196.7v.7M76.7 192.7l-.7 .3M76.7 195.1l-.7 .4M76.7 192.7l.7 .3M76.7 195.1l.7 .4M76.8 186.6l.6 1.6M77.4 190.9v.5"/>
<path d="M77.4 193v.9M77.4 195.5v.8M77.4 191.4l-.7 .4M77.4 193.9l-.7 .4M77.4 196.3l-.7 .4M77.4 191.4l.6 .4M77.4 193.9l.6 .4M77.4 196.3l.6 .4M77.5 188.9l.3 .2M77.7 188.3h.5M77.7 188.3l-.2 .2v.4M78 191.8v.9"/>
<path d="M78 194.3v.8M78 196.7v.7M78 192.7l-.6 .3M78 195.1l-.6 .4M78 192.7l.2 .1M78 195.1l.2 .1M78.2 186.9l.1 .1M78.2 191.8h-.2M78.2 194.2l-.2 .1M78.2 196.6l-.2 .1M78.2 187.1l.2 1M78.4 188.1l-.1 .2"/>
<path d="M79.3 188.8l-.2 .2-1.4 .1M105.4 189.3h-32v1.6h32M105.4 197.4h-32v1.6h32M109.4 189.3h31.9v1.6h-31.9M109.4 197.4h31.9v1.6h-31.9M135.5 188.8l.1 .2 1.3 .1 .3-.2M136.3 188.1l.1 .2h.5M136.4 190.9h2.4v6.5h-2.4zM136.4 191.6l.4 .2M136.4 194l.4 .3M136.4 196.5l.4 .2M136.4 187.1l-.1 1"/>
<path d="M136.5 186.9l-.1 .1M136.8 191.8v.9M136.8 194.3v.8M136.8 196.7v.7M136.8 192.7l-.4 .1M136.8 195.1l-.4 .2M136.8 192.7l.7 .3M136.8 195.1l.7 .4M137 188.3l.2 .2M137.1 188.5v.4M137.5 190.9v.5M137.5 193v.9"/>
<path d="M137.5 195.5v.8M137.5 191.4l-.7 .4M137.5 193.9l-.7 .4M137.5 196.3l-.7 .4M137.5 191.4l.7 .4M137.5 193.9l.7 .4M137.5 196.3l.7 .4M137.9 186.6l-.6 1.6M138.1 199.1l1 3.1M138.2 191.8v.9M138.2 194.3v.8M138.2 196.7v.7"/>
<path d="M138.2 192.7l-.7 .3M138.2 195.1l-.7 .4M138.2 192.7l.6 .3M138.2 195.1l.6 .3M138.8 191.5l-.6 .3M138.8 193.9l-.6 .4M138.8 196.3l-.6 .4M139.5 183.8v1.2M139.6 184.9l-.1 .2-3.9 1.3-.1 2.4M139.6 183.7h14.3M139.7 183.6l-.2 .2M140.4 199.2l1.7 3.2"/>
<path d="M140.4 185.5l-.1 .2-3.8 1.2M140.5 184.5h12.5M140.5 184.4l-.2 .2v.9M141.3 190.9a12.3 12.3 0 0 0 0 6.5h-2.5v-6.5h2.5M143.4 184.5l-2.4 4.8M148.3 184.5l-2 5.8-2.9 3.9-1.3 2.6M150.8 198.7l-2.5 5.2-1.1 3.2M150.9 188.8l-2.6 5.4-2 5.8-2.9 3.9-1.3 2.6M151.8 199.9v6.8l-.2 .3-.2 .1M151.8 191.7h2.1v7.4h-2.1zM151.8 196.7l-.7 1.5M152 184.5h-11.3v1.2l-4 1.3-.1 1.2h1v.6h2.2l.3 .4v.1h2v17.8h9.3"/>
<path d="M152 184.5a1.24 1.24 0 0 1 1.2 1.2M152.4 194.9v2.4l.2 .4h.2M152.7 187h.3M152.8 186.9l-.3 .3 .1 .6h1.3M152.8 194.6l.1 3.1zM152.8 194.5h-.2l-.2 .4M152.9 194.6l.1 .1M152.9 184.9l-1.5 3M152.9 194.7v1M152.9 196.8v.8M153 197.2v.5M153 194.9l.2-.3 .2 .1 .1 .4"/>
<path d="M153 197.6l-.1 .1M153.1 184.4l.1 .2M153.2 185.7v1.3h-1v.9h-1.7v.9h4v2.9h-2.7v6.2a.98 .98 0 0 0-.9 1 .98 .98 0 0 0 1 .9M153.2 184.6v2.3M153.2 197.1l-.2 .2M153.2 186.8l-.1 .2M153.4 196.8v.4h-.2v-.4M153.4 197.1l.2 .2M153.5 194.9l-.1 1.8-.2 .1-.3-.1 .1-1.8v.1M153.5 197.2v.5M153.6 194.7v2.9M153.6 197.6l.1 .1"/>
<path d="M153.6 194.9l-.1 .2M153.7 194.6v3.1h.2M153.7 194.6h.2M153.7 194.6l-.1 .1M153.9 192.9h1.6v7.1h-1.3v.8h2.4M153.9 199.1h1.6M153.9 183.6l.2 .2M154 183.8v3.9M154.1 187.7l-.2 .1M154.1 183.8l.5 1.8-.1 2.6M154.4 183.7l.4 1.3 .1 1.3-.1 2M154.4 183.6h-.2l-.1 .1"/>
<path d="M154.5 188.2h-1l.3-.3-.1-.2-.6 .5h-1.3l.3-.3-.2-.2-.6 .5h-.4v.3h.4l.6 .4 .2-.2-.3-.2h1.3l.6 .4 .1-.2-.3-.2h1v1.9h.3M154.8 188.3v1.8M155.5 197.5h.3M155.5 193.4h.3M156.3 193.4l.8 .6v3.5l-.8 .6M156.6 190.3h.5v2.4l-.8 .8v4.5l.8 .8v2.4h-.5v-2.2l-.8-.8v-4.9l.8-.8zM157.1 185.8l.1 .1M157.1 185.8a5.2 5.2 0 0 1-2.3 4.3M157.3 185.9a5.1 5.1 0 0 1-2.5 4.5M163 188.5l-5.1 7.8M163.4 191.6l.5 2.3 .2 .1M163.6 191.3l-.2 .2"/>
<path d="M164 181.8v.1M164.7 181.9l-.4 1.6 14.1 .1M164.7 198l-.7 1.6-5.4 6.1M164.8 181.8v.1M164.8 193.8l-.2 .2h-.6M178.4 183.5l.1 .2M179.3 183.5l-.2 .2h-.6M182.6 183.5l-3.4 .1M182.6 184.3h-17.9l-.5-.3 .5 1.9v8M182.7 183.4a.41 .41 0 0 1 .4 .5 .41 .41 0 0 1-.4 .4M49.9 206.9l2.9 4.4 2.6 6 5.4 6.1 4.5 6.8M49.9 217.5l7.6 11.5 2.6 5.8"/>
<path d="M58 204.2l.1 .2M58.4 204.4l.6 1.1M59 205.6l-.1 .1M59 205.5l-.1 .1M59.4 204.4l.7 1.2M59.6 204.4l.7 1.1M60.2 205.7h.1M60.3 205.5l-.1 .1M60.7 204.4h-2.6l.8 1.2M60.7 204.3l.2 .2M60.8 208.9l.1 .2 .4 .2M60.8 204.5v4.4"/>
<path d="M61 204.1h-2.6v-.1l-.4 .3M61 204.1l.2 .1M61.1 208.8l.1 .2 .3 .2M61.1 204.3v4.5M61.1 206h2.7M61.1 206.1h2.7M61.2 208.4h.1M61.2 206.4h.1M61.2 207.6h.1M61.2 207.5h.1M61.2 206.7h.1M61.2 209.4h2.6"/>
<path d="M61.3 209h.1M61.3 208.2h.1M61.3 206.1h.1M61.3 207.8h.1M61.3 206.4h.1M61.3 208.3h.1M61.4 206.9h.1M61.5 206.3h.1M61.5 208.5h.1M61.5 209.2h2.3M61.5 207.3h.1M61.6 207.1h.1"/>
<path d="M61.7 206.3h.1M61.7 208.1h.1M61.7 206.7h.1M61.7 207.1h.1M61.7 206.4h.1M61.7 208h.1M61.7 208.2h.1M61.8 208.6h.1M61.8 207.8h.1M61.9 208.3h.1M61.9 207.3h.1M61.9 208h.1"/>
<path d="M62 207.3h.1M62 208.9h.1M62 206.6h.1M62 207.1h.1M62.1 208.6h.1M62.1 207.1h.1M62.2 208.2h.1M62.2 207.4h.1M62.2 206.7h.1M62.2 209.2h.1M62.2 206.2h.1M62.2 209h.1"/>
<path d="M62.3 209h.1M62.3 208.2h.1M62.4 207.6h.1M62.4 208.2h.1M62.4 208.8h.1M62.4 206.1h.1M62.5 206.1h.1M62.5 208.9h.1M62.5 207.5h.1M62.5 215.5l1.5 2.3 2.1 5M62.6 209.2h.1M62.6 207.2h.1"/>
<path d="M62.6 206.2h.1M62.6 206.9h.1M62.7 208.5h.1M62.7 207.8h.1M62.7 207.1h.1M62.7 206.4h.1M62.7 209.2h.1M62.7 206.2h.1M62.8 208.6h.1M62.8 207.1h.1M62.8 207.8h.1M62.9 207.1h.1"/>
<path d="M62.9 207.9h.1M62.9 206.4h.1M62.9 206.4l.3 .7M62.9 208.1h.1M62.9 208h.1M63.1 207.1h.1M63.1 208h.1M63.2 206.7h.1M63.3 206.7h.1M63.3 206.1h.1M63.3 208.9h.1M63.3 206.6h.1"/>
<path d="M63.3 208.2h.1M63.3 206.8h.1M63.3 209.1h.1M63.4 209h.1M63.6 209h.1M63.6 206.1h.1M63.6 208.5h.1M63.7 206.1h.1M63.7 208.6h.1M63.8 206.3h.1M63.8 208.6h.1M63.8 209h.1"/>
<path d="M63.9 205.9a1.68 1.68 0 0 1 1.6 1.7 1.68 1.68 0 0 1-1.6 1.7M63.9 206a1.62 1.62 0 0 1 1.6 1.6 1.62 1.62 0 0 1-1.6 1.6M63.9 208.5h.1M64 206.1h.1M64.1 209h.1M64.3 206.7h.1M64.3 209h.1M64.3 206.4h.1M64.4 206.4h.1M64.5 208.9h.1M64.5 206.6h.1M64.7 208.9h.1"/>
<path d="M64.7 206.9h.1M64.7 209h.1M64.7 209.4l2.6 2.8 1.2 1.9M64.8 207.6h.1M64.8 208.2h.1M64.8 206.8h.1M64.8 208.5h.1M64.8 207.8h.1M64.8 207.1h.1M64.8 208.3h.1M65 206.9h.1M65 207.9h.1"/>
<path d="M65.1 208.5h.1M65.2 206.9h.1M65.2 207.1h.1M65.2 207.2h.1M65.3 207.4h.1M65.3 208.2h.1M65.3 207.8h.1M65.3 207.9h.1M72.6 205.9l.2 .2M72.6 205.9v-5.6l1.1-1.1 5.1-.2-.6 7.7M72.8 206.2h.6v.5M73.4 206.7l.2 .2"/>
<path d="M73.6 206.9h4.4M78.2 206.7l-.2 .2M78.6 201.8l-1.9 2.7-.8 2.4M136.1 201.8l.2 .4 1.7 2.3 .8 2.4M139.1 202.2l2.2 4.4M141.4 206.7l-.3 .2h-4.4l-.2-.2M141.9 206.2h-.6v.5M142.1 205.9l-.2 .2M142.1 205.9v-5.6l-1.1-1.1-5.2-.2 .7 7.7M149.3 207.9h.1M149.4 208.2h.1M149.4 207.4h.1"/>
<path d="M149.4 207.8h.1M149.4 207.2h.1M149.5 206.9h.1M149.5 207.1h.1M149.6 208.5h.1M149.6 206.9h.1M149.7 207.9h.1M149.7 206.9h.1M149.8 208.5h.1M149.8 207.8h.1M149.8 208.3h.1M149.9 207.1h.1"/>
<path d="M149.9 208.2h.1M149.9 206.8h.1M149.9 207.6h.1M150 208.9h.1M150 206.9h.1M150 209.4l-2.6 2.8-1.3 1.9M150.1 209h.1M150.2 208.9h.1M150.2 206.6h.1M150.2 206.4h.1M150.3 209h.1M150.3 206.4h.1"/>
<path d="M150.4 206.7h.1M150.6 209h.1M150.6 206.1h.1M150.8 208.5h.1M150.8 209.4h2.6M150.8 206h2.8M150.8 206.1h2.8M150.8 209.2h2.4M150.9 205.9a1.68 1.68 0 0 0-1.7 1.7 1.68 1.68 0 0 0 1.7 1.7M150.9 206a1.62 1.62 0 0 0-1.7 1.6 1.62 1.62 0 0 0 1.7 1.6M150.9 208.6h.1M150.9 209h.1"/>
<path d="M150.9 206.3h.1M151 206.1h.1M151 208.6h.1M151.1 209h.1M151.1 206.1h.1M151.1 208.5h.1M151.3 209h.1M151.3 208.9h.1M151.4 206.7h.1M151.4 209.1h.1M151.4 206.1h.1M151.4 208.9h.1"/>
<path d="M151.4 206.6h.1M151.4 208.2h.1M151.4 206.8h.1M151.5 206.7h.1M151.6 207.1h.1M151.6 208h.1M151.7 208.1h.1M151.7 208h.1M151.8 207.1h.1M151.8 207.9h.1M151.8 207.8h.1M151.8 206.4h.1"/>
<path d="M151.8 206.4l-.3 .7M151.9 208.6h.1M151.9 207.8h.1M151.9 207.1h.1M151.9 209.2h.1M152 206.4h.1M152 206.2h.1M152 208.5h.1M152 206.9h.1M152.1 209.2h.1M152.1 207.2h.1M152.2 206.2h.1"/>
<path d="M152.2 208.9h.1M152.2 215.5l-1.6 2.3-2.1 5M152.2 206.1h.1M152.2 208.8h.1M152.2 207.5h.1M152.3 208.2h.1M152.3 209h.1M152.3 207.6h.1M152.4 208.2h.1M152.4 207.4h.1M152.4 209.2h.1M152.5 206.7h.1"/>
<path d="M152.5 208.2h.1M152.5 206.2h.1M152.5 209h.1M152.5 208.6h.1M152.6 207.3h.1M152.6 208.9h.1M152.6 206.6h.1M152.6 207.1h.1M152.7 207.1h.1M152.8 208.3h.1M152.8 208h.1M152.9 208.6h.1"/>
<path d="M152.9 207.3h.1M152.9 207.8h.1M152.9 207.1h.1M152.9 206.4h.1M152.9 208h.1M153 206.3h.1M153 208.2h.1M153 206.7h.1M153 208.1h.1M153.1 207.1h.1M153.2 207.3h.1M153.2 206.3h.1"/>
<path d="M153.2 208.5h.1M153.2 206.9h.1M153.3 208.3h.1M153.4 209h.1M153.4 207.8h.1M153.4 206.4h.1M153.4 208.2h.1M153.4 207.5h.1M153.4 206.1h.1M153.5 206.7h.1M153.5 208.4h.1M153.5 206.4h.1"/>
<path d="M153.6 207.6h.1M153.6 204.3v4.5M153.6 208.8l-.2 .4h-.2M153.7 204.1h2.6v-.1l.4 .3M153.7 204.1l-.1 .1M153.8 204.5v4.4M153.9 208.9l-.1 .2-.3 .2M153.9 204.4h2.6l-.7 1.2M154 204.3l-.2 .2M154.4 205.7h.1M154.5 205.5l.1 .1M155 204.4l-.6 1.1"/>
<path d="M155.3 204.4l-.7 1.2M155.7 205.6v.1M155.7 205.5l.2 .1M156.3 204.4l-.7 1.1M156.7 204.2l-.1 .2M158.6 205.7l-5.2 8M159.3 217.3l-5.4 6.1-4.5 6.8M164.7 206.9l-2.9 4.4-2.5 6M164.7 217.5l-7.6 11.5-2.5 5.8M49.9 229.7l4.5 4.9 1.9 3.1M60.1 237.5l-.2 .2M65.3 223.1l.3 2.8-.3 2"/>
<path d="M65.4 228v.3l.3 .1M65.6 228l.1 .1h7.5l.1-.1M65.7 222.8h6M65.7 228.4h7.6M65.7 222.7l-.3 .1v.3M65.7 223h6M65.8 222.9l-.2 .1a13.4 13.4 0 0 1 0 5M68.5 222.6v-14.8h-1.6v1.6h-4.4v8.8h-1.2v-8.8h-.5v-4.4h-4v-1h3.3v-2h-3.3v-12.7l-.9-.9h-4.1l-1.1 1v1.9h.6l-.7 3.3h-.7v.7l.9 .8-.9 .9v5.7h1.7v1.2h-1.7v8.7h1.1v1.6h-1.1v8.7h1.7v1.2h-1.7v8.9h1.7v1.1h-1.7v3.6h9.9M68.6 222.5l-.2 .3h-3.1v9.6h-5.2v5.1M71.7 222.7l.4 .2v.2M71.7 222.9l.2 .2M71.8 223.1v.5"/>
<path d="M71.9 223.5l.1 .3 .4 .3M72.1 223.1v.5M72.1 223.5l.3 .3M72.4 223.8l.2 .2 .1 .2M72.4 224.1l.1 .1M72.5 224.2v2.4M72.5 226.6l.1 .2 .3 .1M72.7 224.3v2.5h1.8v-2h.2v2.1v-2.2M73.5 227.2l-.2 .9M73.6 228.2l-.3 .2M73.8 226.9l-.2 .2M74 227.2l-.5 1"/>
<path d="M74.5 224.7v.8h-.2v-.8a.35 .35 0 0 1 .4-.4 .35 .35 0 0 1 .3 .4v2.2M74.6 224.7l.1-.1v.1M74.6 224.3h3.8M74.8 226.8l-.1 .1M74.8 226.9l-.2 .1h-1.8M75.1 226.8l-.2 .4-1 .1M80.1 224.3h3.6M85.5 224.3h3.6M90.9 224.3h3.5M96.2 224.3h3.6M101.6 224.3h3.8M109.4 224.3h3.7"/>
<path d="M114.9 224.3h3.5M120.2 224.3h3.6M125.6 224.3h3.6M130.9 224.3h3.6M136.3 224.3h3.7M139.6 226.8l.1 .3 .4 .2M139.6 224.7v2.2M139.7 224.7a.35 .35 0 0 1 .4-.4 .35 .35 0 0 1 .3 .4v.8h-.2v-.8M139.9 224.7v2.2M139.9 226.9l.2 .1M140 226.8l.1 .1M140 227h1.9"/>
<path d="M140 227.3h.8M140.2 224.7l-.1-.1-.1 .1M140.8 227.2l.2 .1M140.9 226.9l.3 .2M140.9 227.3l.3 .9 .3 .2M141.1 227.2l.3 .9M141.4 228l.1 .1M141.4 228.4h7.6M141.5 228.1h7.5M142 224.3v2.5h-1.8v-2h-.3v2.1M142.2 226.6l-.1 .2-.2 .1M142.2 224.2v2.4"/>
<path d="M142.3 223.8l-.2 .2-.1 .2M142.3 224.1l-.1 .1M142.6 223.5l-.3 .3M142.6 223.1v.5M142.8 223.1v.5M142.9 223.5l-.1 .3-.5 .3M142.9 223h6.1M142.9 222.8h6.1M143 222.7h-.2l-.2 .4M143 222.9l-.1 .2M146.1 222.6v-14.8h1.7v1.6h4.4v8.8h1.2v-8.8h.4v-4.4h4.1v-1h-3.3v-2h3.3v-12.7l.9-.9h4.1l1 1v1.9h-.5l.8 3.3h.5v.7l-.8 .8 .8 .9v5.7h-1.6v1.2h1.6v8.7h-1.1v1.6h1.1v8.7h-1.6v1.2h1.6v8.9h-1.6v1.1h1.6v3.6h-9.8l-.3-.2M146.1 222.5l.2 .3"/>
<path d="M146.3 222.8h3.1v9.6h5.2v5.1M149 222.9l.2 .2M149 222.7l.3 .1 .1 .3M149.1 223.1l-.2 2.8 .2 2.1M149.2 228l-.2 .1M149.4 223.1l-.3 2.8 .3 2M149.4 228l-.1 .3-.3 .1M164.7 229.7l-4.4 4.9-2 3.1"/>
<circle cx="61.4" cy="83.4" r=".26"/>
<circle cx="63.9" cy="93.3" r=".79"/>
<circle cx="150.9" cy="93.3" r=".79"/>
<circle cx="153.2" cy="83.4" r=".26"/>
<circle cx="73.6" cy="111.5" r=".67"/>
<circle cx="73.6" cy="111.5" r=".86"/>
<circle cx="141.1" cy="111.5" r=".67"/>
<circle cx="141.1" cy="111.5" r=".86"/>
<circle cx="61.4" cy="197.7" r=".26"/>
<circle cx="153.2" cy="197.7" r=".26"/>
<circle cx="63.9" cy="207.6" r=".79"/>
<circle cx="150.9" cy="207.6" r=".79"/>
<circle cx="73.6" cy="225.8" r=".67"/>
<circle cx="73.6" cy="225.8" r=".86"/>
<circle cx="141.1" cy="225.8" r=".67"/>
<circle cx="141.1" cy="225.8" r=".86"/>
</g>
<g fill="#dbdbdb" stroke="#dbdbdb" stroke-width=".2">
<path d="M73.4 76.6h2.5z"/>
<path d="M73.7 81.5h2.2v1.6z"/>
<path d="M138.8 76.6h2.5z"/>
<path d="M138.8 81.5h2.2l.3 1.6z"/>
<path d="M73.4 190.9h2.5z"/>
<path d="M73.7 195.8h2.2v1.6z"/>
<path d="M138.8 190.9h2.5z"/>
<path d="M138.8 195.8h2.2l.3 1.6z"/>
<path d="M73.4 76.6l.3 1.6h2.2zM73.4 76.6h2.5v1.6z"/>
<path d="M73.7 78.2l.1 1.7h2.1zM73.7 78.2h2.2v1.7z"/>
<path d="M73.8 79.9l-.1 1.6h2.2zM73.8 79.9h2.1v1.6z"/>
<path d="M73.4 83.1h2.5zM73.7 81.5l2.2 1.6h-2.5z"/>
<path d="M138.8 76.6v1.6h2.2zM138.8 76.6h2.5l-.3 1.6z"/>
<path d="M138.8 78.2v1.7h2.1zM138.8 78.2h2.2l-.1 1.7z"/>
<path d="M138.8 79.9v1.6h2.2zM138.8 79.9h2.1l.1 1.6z"/>
<path d="M138.8 83.1h2.5zM138.8 81.5l2.5 1.6h-2.5z"/>
<path d="M73.4 190.9l.3 1.6h2.2zM73.4 190.9h2.5v1.6z"/>
<path d="M73.7 192.5l.1 1.7h2.1zM73.7 192.5h2.2v1.7z"/>
<path d="M73.8 194.2l-.1 1.6h2.2zM73.8 194.2h2.1v1.6z"/>
<path d="M73.4 197.4h2.5zM73.7 195.8l2.2 1.6h-2.5z"/>
<path d="M138.8 190.9v1.6h2.2zM138.8 190.9h2.5l-.3 1.6z"/>
<path d="M138.8 192.5v1.7h2.1zM138.8 192.5h2.2l-.1 1.7z"/>
<path d="M138.8 194.2v1.6h2.2zM138.8 194.2h2.1l.1 1.6z"/>
<path d="M138.8 197.4h2.5zM138.8 195.8l2.5 1.6h-2.5z"/>
</g>
<!-- layer: DIM -->
<path d="M2.9 10.2h210.1M2.9 258.9h210.1" fill="none" stroke="#000" stroke-width=".38"/>
<text font-size="7.1" x="3.5" y="7.4">Clad Standard Awning</text>
<g font-size="6.7">
<text x="56" y="20.3">Contemporary 4</text>
<text x="114.6" y="20.3">&quot; &amp; 4</text>
<text x="135.9" y="20.3">&quot; Jamb</text>
</g>
<g font-size="4.7">
<text x="106.3" y="17.9">9</text>
<text x="130.5" y="17.9">1</text>
<text x="109.4" y="21.3">16</text>
<text x="133.2" y="21.3">8</text>
</g>
<g font-size="4.5">
<text x="180.6" y="7.8">Scale: 6&quot; = 1'-0&quot;</text>
<text x="63.1" y="25.9">Horizontal/Operable Section - Narrow Sash</text>
</g>
<g font-size="3.6">
<text x="164.8" y="265.4">Updated: 5/15</text>
<text x="66.9" y="271.6">www.sierrapacificwindows.com</text>
<text x="79.8" y="275.7">800-824-7744</text>
<text x="143.8" y="275.6">right to change specifications without notice.</text>
<text x="143.8" y="271.5">Note: Sierra Pacific Windows reserves the</text>
</g>
<g font-size="2.8">
<text x="95.2" y="40.8">ROUGH OPENING</text>
<text x="98.8" y="46.9">FRAME SIZE</text>
<text x="62.2" y="53.7">2</text>
<text x="66" y="53.7">&quot;</text>
<text x="93.4" y="53.7">DAYLIGHT OPENING</text>
<text x="147.7" y="53.7">2</text>
<text x="151.5" y="53.7">&quot;</text>
<text x="141.5" y="62">1</text>
<text x="146.8" y="62">&quot;</text>
<text x="174.3" y="65.5" transform="rotate(-90 174.3 65.5)">1</text>
<text x="174.3" y="60.7" transform="rotate(-90 174.3 60.7)">&quot;</text>
<text x="37.7" y="66.3">1</text>
<text x="42.9" y="66.3">&quot;</text>
<text x="95" y="79" transform="rotate(-90 95 79)">&quot;</text>
<text x="174.3" y="97.5" transform="rotate(-90 174.3 97.5)">&quot;</text>
<text x="174.3" y="102.7" transform="rotate(-90 174.3 102.7)">4</text>
<text x="161.7" y="136.5">&quot;</text>
<text x="152.3" y="142.6">1</text>
<text x="157.4" y="142.6">&quot;</text>
<text x="95.2" y="155.1">ROUGH OPENING</text>
<text x="98.8" y="161.2">FRAME SIZE</text>
<text x="62.2" y="168">2</text>
<text x="66" y="168">&quot;</text>
<text x="147.7" y="168">2</text>
<text x="151.5" y="168">&quot;</text>
<text x="93.4" y="168">DAYLIGHT OPENING</text>
<text x="141.5" y="176.4">1</text>
<text x="146.8" y="176.4">&quot;</text>
<text x="174.3" y="179.8" transform="rotate(-90 174.3 179.8)">1</text>
<text x="174.3" y="175" transform="rotate(-90 174.3 175)">&quot;</text>
<text x="37.7" y="180.6">1</text>
<text x="42.9" y="180.6">&quot;</text>
<text x="95" y="193.3" transform="rotate(-90 95 193.3)">&quot;</text>
<text x="174.3" y="206.8" transform="rotate(-90 174.3 206.8)">&quot;</text>
<text x="174.3" y="210.6" transform="rotate(-90 174.3 210.6)">4</text>
<text x="161.7" y="245.2">&quot;</text>
<text x="152.3" y="251.3">1</text>
<text x="157.4" y="251.3">&quot;</text>
</g>
<g font-size="2.1">
<text x="63.6" y="52.6">1</text>
<text x="149" y="52.6">1</text>
<text x="64.8" y="54.2">4</text>
<text x="150.3" y="54.2">4</text>
<text x="39.1" y="65.3">7</text>
<text x="143" y="61">7</text>
<text x="144.3" y="62.6">16</text>
<text x="173.2" y="64.1" transform="rotate(-90 173.2 64.1)">1</text>
<text x="174.8" y="63" transform="rotate(-90 174.8 63)">16</text>
<text x="40.5" y="66.8">16</text>
<text x="94" y="81.7" transform="rotate(-90 94 81.7)">3</text>
<text x="95.5" y="80.1" transform="rotate(-90 95.5 80.1)">4</text>
<text x="173.2" y="101.1" transform="rotate(-90 173.2 101.1)">9</text>
<text x="174.8" y="99.8" transform="rotate(-90 174.8 99.8)">16</text>
<text x="156.8" y="135.5">13</text>
<text x="159.3" y="137">16</text>
<text x="153.7" y="141.6">7</text>
<text x="155.1" y="143.2">16</text>
<text x="63.6" y="166.9">1</text>
<text x="149" y="166.9">1</text>
<text x="64.8" y="168.5">4</text>
<text x="150.3" y="168.5">4</text>
<text x="39.1" y="179.6">7</text>
<text x="143" y="175.4">7</text>
<text x="144.3" y="176.9">16</text>
<text x="173.2" y="178.4" transform="rotate(-90 173.2 178.4)">1</text>
<text x="174.8" y="177.3" transform="rotate(-90 174.8 177.3)">16</text>
<text x="40.5" y="181.1">16</text>
<text x="94" y="196" transform="rotate(-90 94 196)">3</text>
<text x="95.5" y="194.5" transform="rotate(-90 95.5 194.5)">4</text>
<text x="173.2" y="209.2" transform="rotate(-90 173.2 209.2)">1</text>
<text x="174.8" y="208" transform="rotate(-90 174.8 208)">8</text>
<text x="156.8" y="244.2">13</text>
<text x="159.3" y="245.7">16</text>
<text x="153.7" y="250.2">7</text>
<text x="155.1" y="251.8">16</text>
</g>
</svg>
